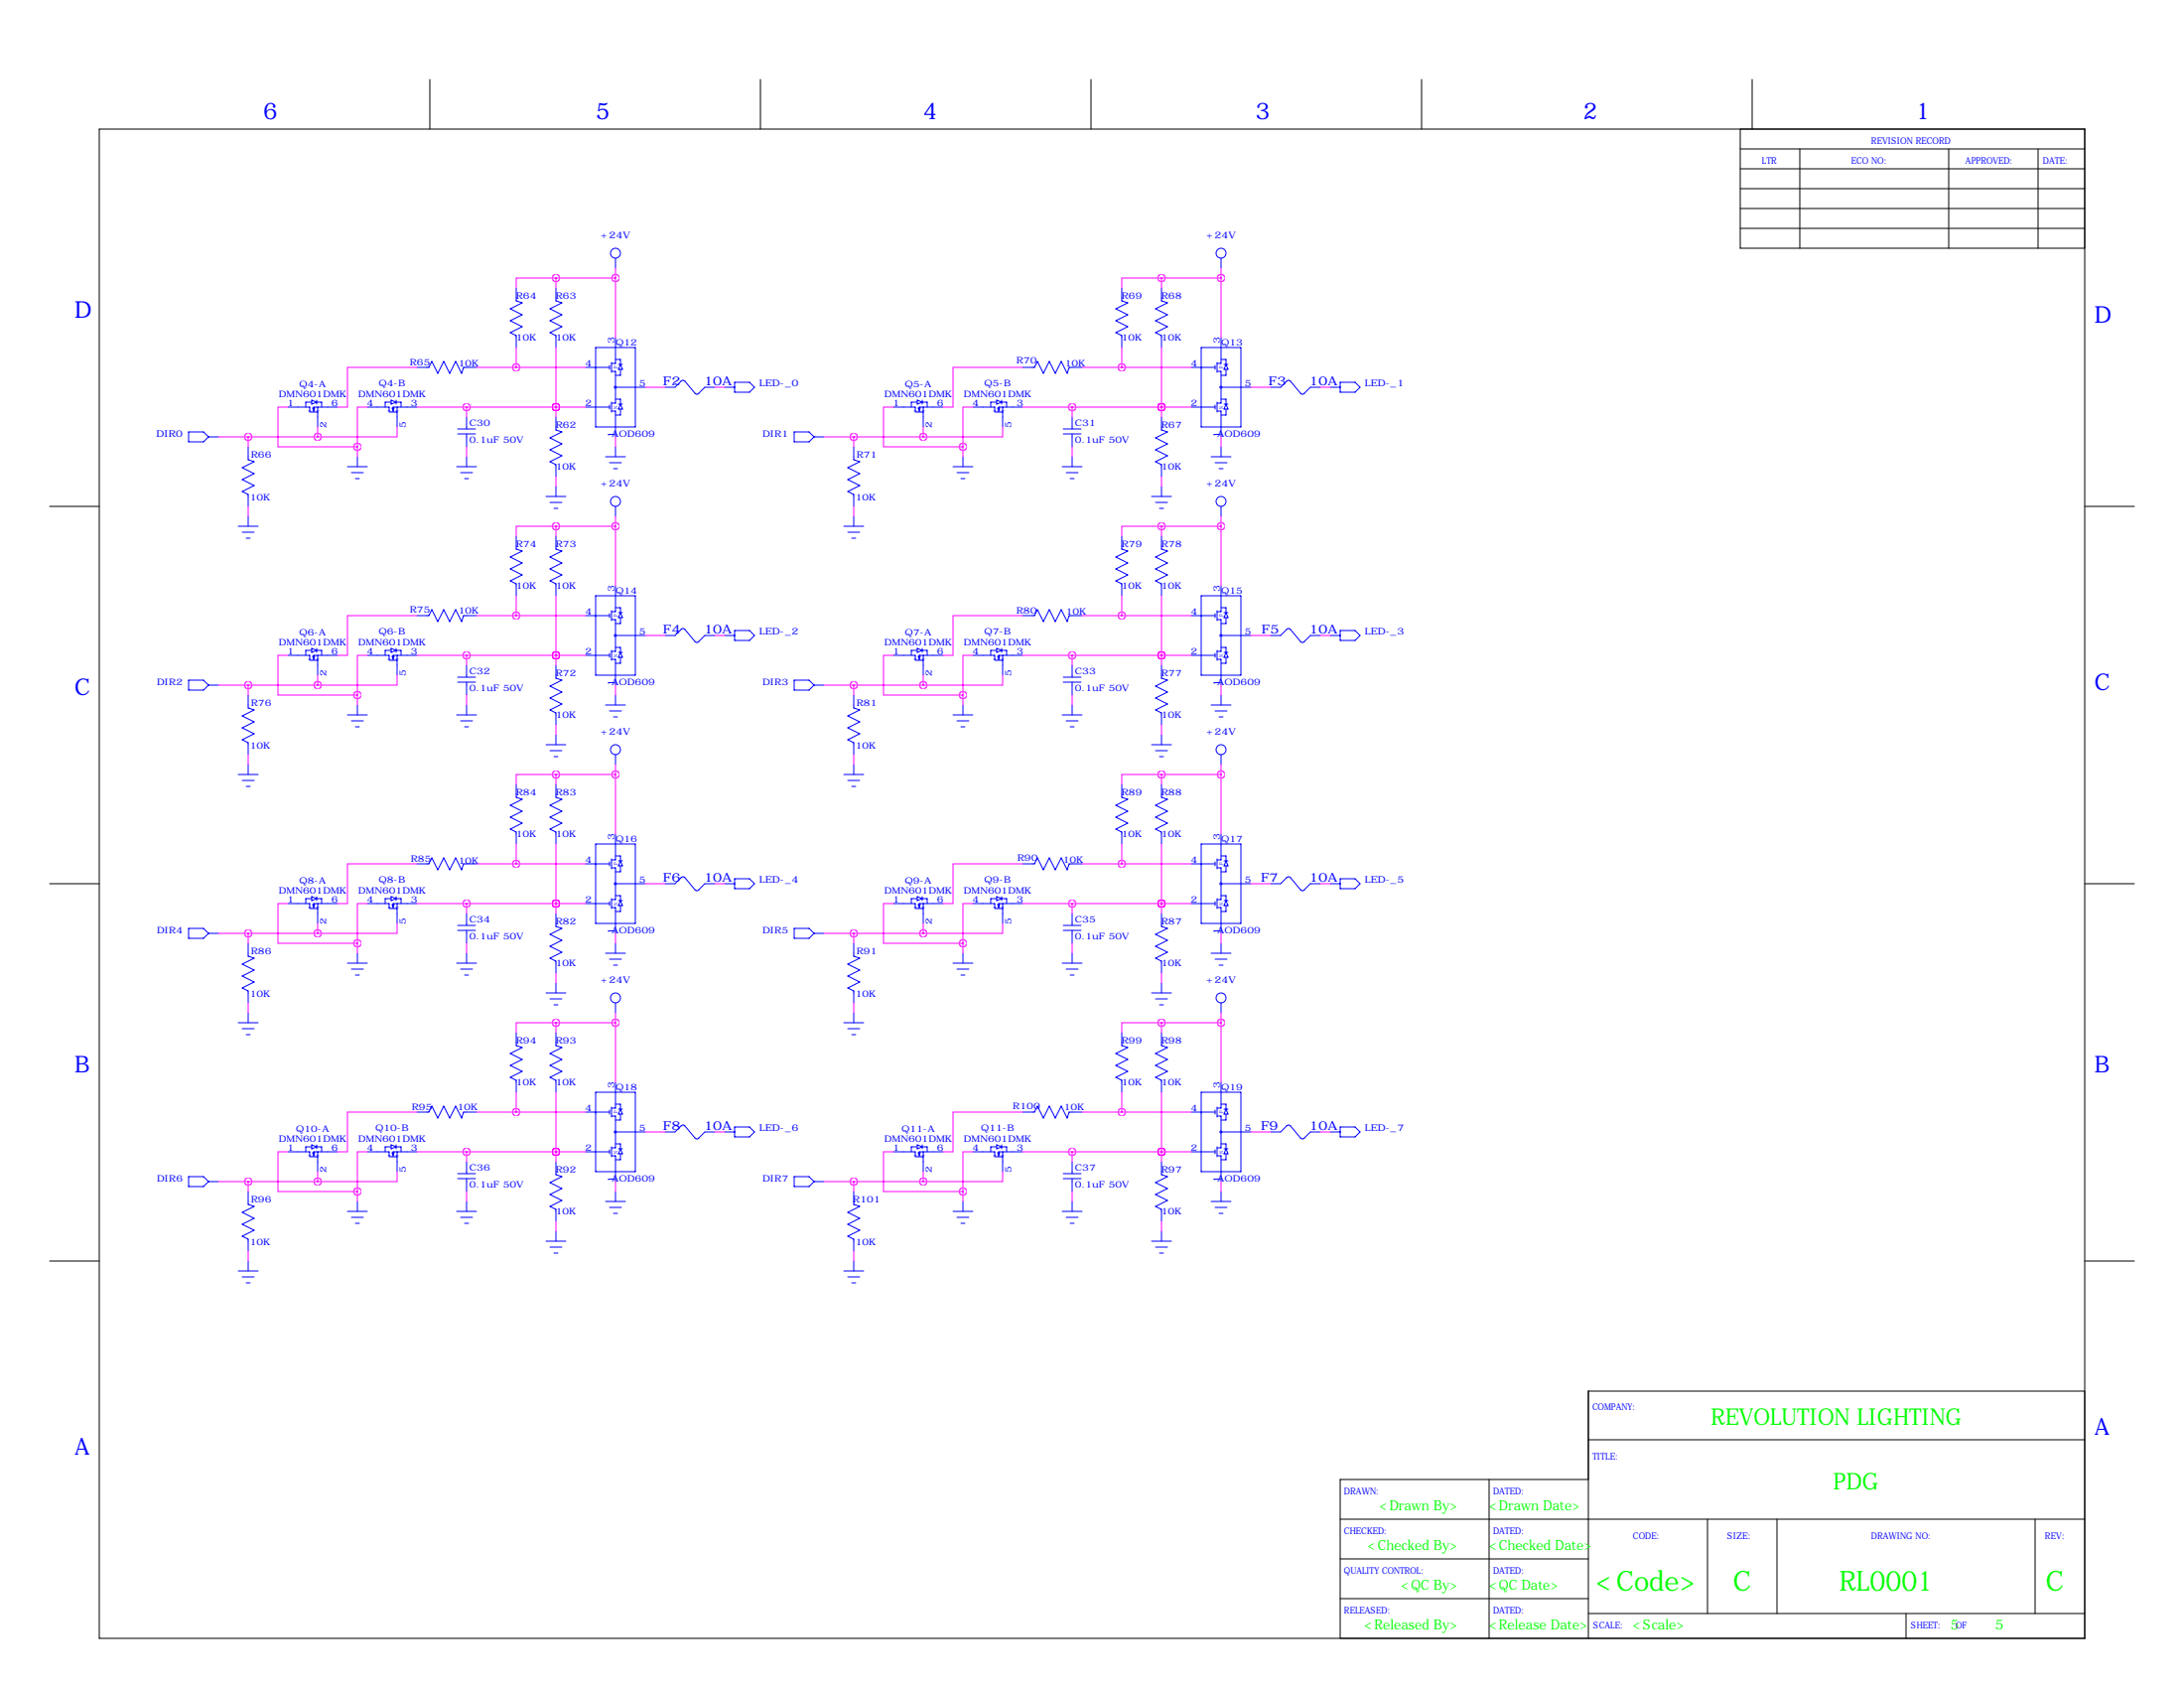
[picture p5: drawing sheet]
<svg xmlns="http://www.w3.org/2000/svg" width="559mm" height="432mm" viewBox="0 0 559 432" stroke-linecap="round" stroke-linejoin="round" font-family="sans-serif">
<g fill="none" stroke="#000" stroke-width=".25">
<path d="M25.4 33h508v386.1h-508zM110 20.3v12.7M194.6 20.3v12.7M279.1 20.3v12.7M363.7 20.3v12.7M445.3 38.1h88.1M445.3 33v30.5h88.1M448.3 20.3v12.7M460.5 38.1v25.4M498.6 38.1v25.4M521.5 38.1v25.4M445.3 48.3h88.1"/>
<path d="M445.3 43.2h88.1M445.3 53.3h88.1M445.3 58.4h88.1M12.7 129.5h12.7M533.4 129.5h12.7M12.7 226.1h12.7M533.4 226.1h12.7M12.7 322.6h12.7M533.4 322.6h12.7M533.4 355.9h-127v63.2M381 378.5v40.6M406.4 368.3h127"/>
<path d="M406.4 378.5h-63.5v40.6M342.9 388.6h190.5M342.9 398.8h63.5M436.9 388.6v24.1M454.7 388.6v24.1M520.7 388.6v24.1M342.9 408.9h63.5M406.4 412.7h127M487.7 412.7v6.4"/>
</g>
<g fill="none" stroke="#00f" stroke-width=".25">
<path d="M132.1 73.7v3.3l1.5 .5-3 1.5 3 1.5-3 1.5 3 1.6-3 1.5 1.5 .8v3M142.2 73.7v3.3l1.6 .5-3.1 1.5 3.1 1.5-3.1 1.5 3.1 1.6-3.1 1.5 1.5 .8v3M157.5 66v2.6M287 73.7v3.3l1.5 .5-3 1.5 3 1.5-3 1.5 3 1.6-3 1.5 1.5 .8v3M297.2 73.7v3.3l1.5 .5-3 1.5 3 1.5-3 1.5 3 1.6-3 1.5 1.5 .8v3M312.4 66v2.6M106.7 94h3l.8-1.5 1.5 3 1.5-3 1.6 3 1.5-3 1.5 3 .5-1.5h3.3M149.9 94h6.1M152.4 88.9h10.2v20.3h-10.2zM156 93.5v1M156.5 95h1v8.1h-1M156.5 92.7v2.5"/>
<path d="M157.5 86.4v6.6h-1M157.5 91.9h1.2v1.3M157.5 99.1h7.6M158.2 93.2h1.1M158.7 94.5v1.5h-1.2M158.7 93.2l.6 1.3h-1.1zM170.2 99.1h2.5l1.7-1.7 .3-.1 .6 .2 2.8 3.3 .6-.1 1.6-1.6h2.6M185.4 99.1h2.6M188 97.8h3.8l1.2 1.3-1.2 1.2h-3.8zM261.6 94h3.1l.7-1.5 1.6 3 1.5-3 1.5 3 1.5-3 1.5 3 .6-1.5h3.3M304.8 94h6.1M307.3 88.9h10.2v20.3h-10.2z"/>
<path d="M310.9 93.5v1M311.4 95h1v8.1h-1M311.4 92.7v2.5M312.4 86.4v6.6h-1M312.4 91.9h1.3v1.3M312.4 99.1h7.6M313.2 93.2h1M313.7 94.5v1.5h-1.3M313.7 93.2l.5 1.3h-1zM325.1 99.1h2.6l1.6-1.7 .4-.1 .5 .2 2.8 3.3 .6-.1 1.7-1.6h2.5M340.4 99.1h2.5M342.9 97.8h3.8l1.3 1.3-1.3 1.2h-3.8z"/>
<path d="M48.3 110.5h3.8l1.2 1.3-1.2 1.2h-3.8zM53.3 111.8h2.6M63.5 114.3v3.3l1.5 .5-3 1.5 3 1.6-3 1.5 3 1.5-3 1.5 1.5 .8v3M73.7 104.1h5.5v1.1M79 105.2h.5M79.2 105.4h2.1v3.8M79.8 102.4l1.2 .5-1.2 .5zM79.8 102.9h-1.6v1.2M80 105.2h.5M80.3 104.9v.3M81 105.2h.5M81 102.4v1"/>
<path d="M81 102.9h1.3v1.2M81.3 104.1v1.1M86.4 104.1h-6.1v.3M88.9 119.4h5.1M91.4 116.8v2.6M94 104.1h5.6v1.1M99.3 105.2h.5M99.6 105.4h2v3.8M100.1 102.9h-1.5v1.2M100.1 102.4l1.2 .5-1.2 .5zM100.3 105.2h.5M100.6 104.9v.3"/>
<path d="M101.3 105.2h.6M101.3 102.9h1.3v1.2M101.3 102.4v1M101.6 104.1v1.1M106.7 104.1h-6.1v.3M116.8 119.4h5.1M117.1 111h4.6M117.1 109.7h4.6M119.4 106.7v3M119.4 111v3.3M119.4 116.8v2.6M142.2 106.7v3.3l1.6 .5-3.1 1.5 3.1 1.5-3.1 1.6 3.1 1.5-3.1 1.5 1.5 .8v3"/>
<path d="M149.9 104.1h6.1M154.9 116.8h5.1M156 103.6v1M156 118.4h3M156.5 105.2h1v6.6M156.5 102.9v2.5M157 119.9h1M157.5 114.3v2.5M157.5 102.1h1.2v1.3M158.2 103.4h1.1M158.7 103.4l.6 1.2h-1.1zM158.7 104.6v1.6h-1.2"/>
<path d="M203.2 110.5h3.8l1.3 1.3-1.3 1.2h-3.8zM208.3 111.8h2.5M218.4 114.3v3.3l1.6 .5-3.1 1.5 3.1 1.6-3.1 1.5 3.1 1.5-3.1 1.5 1.5 .8v3M228.6 104.1h5.6v1.1M233.9 105.2h.5M234.2 105.4h2v3.8M234.7 102.9h-1.5v1.2M234.7 102.4l1.3 .5-1.3 .5zM234.9 105.2h.6M235.2 104.9v.3M236 105.2h.5M236 102.9h1.2v1.2"/>
<path d="M236 102.4v1M236.2 104.1v1.1M241.3 104.1h-6.1v.3M243.8 119.4h5.1M246.4 116.8v2.6M248.9 104.1h5.6v1.1M254.3 105.2h.5M254.5 105.4h2v3.8M255 102.9h-1.5v1.2M255 102.4l1.3 .5-1.3 .5zM255.3 105.2h.5M255.5 104.9v.3"/>
<path d="M256.3 105.2h.5M256.3 102.9h1.3v1.2M256.3 102.4v1M256.5 104.1v1.1M261.6 104.1h-6.1v.3M271.8 119.4h5.1M272 111h4.6M272 109.7h4.6M274.3 106.7v3M274.3 111v3.3M274.3 116.8v2.6M297.2 106.7v3.3l1.5 .5-3 1.5 3 1.5-3 1.6 3 1.5-3 1.5 1.5 .8v3"/>
<path d="M304.8 104.1h6.1M309.9 116.8h5.1M310.9 103.6v1M310.9 118.4h3M311.4 105.2h1v6.6M311.4 102.9v2.5M311.9 119.9h1M312.4 102.1h1.3v1.3M312.4 114.3v2.5M313.2 103.4h1M313.7 103.4l.5 1.2h-1zM313.7 104.6v1.6h-1.3"/>
<path d="M61 134.6h5M62 136.1h3M63 137.7h1M63.5 132.1v2.5M89.9 120.9h3.1M90.9 122.4h1M117.9 120.9h3M118.9 122.4h1M132.1 137.2v3.3l1.5 .5-3 1.5 3 1.5-3 1.5 3 1.6-3 1.5 1.5 .8v3M139.7 127h5.1M140.7 128.5h3.1M141.7 130h1"/>
<path d="M142.2 124.5v2.5M142.2 137.2v3.3l1.6 .5-3.1 1.5 3.1 1.5-3.1 1.5 3.1 1.6-3.1 1.5 1.5 .8v3M157.5 129.5v2.6M215.9 134.6h5.1M216.9 136.1h3.1M217.9 137.7h1M218.4 132.1v2.5M244.9 120.9h3M245.9 122.4h1M272.8 120.9h3M273.8 122.4h1M287 137.2v3.3l1.5 .5-3 1.5 3 1.5-3 1.5 3 1.6-3 1.5 1.5 .8v3"/>
<path d="M294.6 127h5.1M295.7 128.5h3M296.7 130h1M297.2 124.5v2.5M297.2 137.2v3.3l1.5 .5-3 1.5 3 1.5-3 1.5 3 1.6-3 1.5 1.5 .8v3M312.4 129.5v2.6M106.7 157.5h3l.8-1.5 1.5 3 1.5-3 1.6 3 1.5-3 1.5 3 .5-1.5h3.3M149.9 157.5h6.1M152.4 152.4h10.2v20.3h-10.2zM156 157v1M156.5 158.5h1v8.1h-1M156.5 156.2v2.6"/>
<path d="M157.5 149.9v6.6h-1M157.5 155.4h1.2v1.3M158.2 156.7h1.1M158.7 158v1.5h-1.2M158.7 156.7l.6 1.3h-1.1zM261.6 157.5h3.1l.7-1.5 1.6 3 1.5-3 1.5 3 1.5-3 1.5 3 .6-1.5h3.3M304.8 157.5h6.1M307.3 152.4h10.2v20.3h-10.2zM310.9 157v1M311.4 158.5h1v8.1h-1M311.4 156.2v2.6M312.4 149.9v6.6h-1"/>
<path d="M312.4 155.4h1.3v1.3M313.2 156.7h1M313.7 158v1.5h-1.3M313.7 156.7l.5 1.3h-1zM48.3 174h3.8l1.2 1.3-1.2 1.2h-3.8zM53.3 175.3h2.6M63.5 177.8v3.3l1.5 .5-3 1.5 3 1.6-3 1.5 3 1.5-3 1.5 1.5 .8v3M73.7 167.6h5.5v1.1M79 168.7h.5M79.2 168.9h2.1v3.8M79.8 165.9l1.2 .5-1.2 .5zM79.8 166.4h-1.6v1.2"/>
<path d="M80 168.7h.5M80.3 168.4v.3M81 168.7h.5M81 165.9v1M81 166.4h1.3v1.2M81.3 167.6v1.1M86.4 167.6h-6.1v.3M94 167.6h5.6v1.1M99.3 168.7h.5M99.6 168.9h2v3.8M100.1 165.9l1.2 .5-1.2 .5zM100.1 166.4h-1.5v1.2"/>
<path d="M100.3 168.7h.5M100.6 168.4v.3M101.3 168.7h.6M101.3 165.9v1M101.3 166.4h1.3v1.2M101.6 167.6v1.1M106.7 167.6h-6.1v.3M117.1 174.5h4.6M117.1 173.2h4.6M119.4 170.2v3M119.4 174.5v3.3M142.2 170.2v3.3l1.6 .5-3.1 1.5 3.1 1.5-3.1 1.6 3.1 1.5-3.1 1.5 1.5 .8v3"/>
<path d="M149.9 167.6h6.1M156 167.1v1M156.5 168.7h1v6.6M156.5 166.4v2.5M157.5 177.8v2.5M157.5 165.6h1.2v1.3M157.5 162.6h7.6M158.2 166.9h1.1M158.7 168.1v1.6h-1.2M158.7 166.9l.6 1.2h-1.1zM170.2 162.6h2.5l1.7-1.7 .3-.1 .6 .2 2.8 3.3 .6-.1 1.6-1.6h2.6M185.4 162.6h2.6"/>
<path d="M188 161.3h3.8l1.2 1.3-1.2 1.2h-3.8zM203.2 174h3.8l1.3 1.3-1.3 1.2h-3.8zM208.3 175.3h2.5M218.4 177.8v3.3l1.6 .5-3.1 1.5 3.1 1.6-3.1 1.5 3.1 1.5-3.1 1.5 1.5 .8v3M228.6 167.6h5.6v1.1M233.9 168.7h.5M234.2 168.9h2v3.8M234.7 166.4h-1.5v1.2M234.7 165.9l1.3 .5-1.3 .5zM234.9 168.7h.6M235.2 168.4v.3M236 168.7h.5"/>
<path d="M236 166.4h1.2v1.2M236 165.9v1M236.2 167.6v1.1M241.3 167.6h-6.1v.3M248.9 167.6h5.6v1.1M254.3 168.7h.5M254.5 168.9h2v3.8M255 166.4h-1.5v1.2M255 165.9l1.3 .5-1.3 .5zM255.3 168.7h.5M255.5 168.4v.3M256.3 168.7h.5"/>
<path d="M256.3 166.4h1.3v1.2M256.3 165.9v1M256.5 167.6v1.1M261.6 167.6h-6.1v.3M272 174.5h4.6M272 173.2h4.6M274.3 170.2v3M274.3 174.5v3.3M297.2 170.2v3.3l1.5 .5-3 1.5 3 1.5-3 1.6 3 1.5-3 1.5 1.5 .8v3M304.8 167.6h6.1M310.9 167.1v1M311.4 168.7h1v6.6"/>
<path d="M311.4 166.4v2.5M312.4 165.6h1.3v1.3M312.4 162.6h7.6M312.4 177.8v2.5M313.2 166.9h1M313.7 166.9l.5 1.2h-1zM313.7 168.1v1.6h-1.3M325.1 162.6h2.6l1.6-1.7 .4-.1 .5 .2 2.8 3.3 .6-.1 1.7-1.6h2.5M340.4 162.6h2.5M342.9 161.3h3.8l1.3 1.3-1.3 1.2h-3.8zM61 198.1h5M62 199.6h3"/>
<path d="M63.5 195.6v2.5M88.9 182.9h5.1M89.9 184.4h3.1M90.9 185.9h1M91.4 180.3v2.6M116.8 182.9h5.1M117.9 184.4h3M118.9 185.9h1M119.4 180.3v2.6M139.7 190.5h5.1M140.7 192h3.1M141.7 193.5h1"/>
<path d="M142.2 188v2.5M154.9 180.3h5.1M156 181.9h3M157 183.4h1M157.5 193v2.6M215.9 198.1h5.1M216.9 199.6h3.1M218.4 195.6v2.5M243.8 182.9h5.1M244.9 184.4h3M245.9 185.9h1M246.4 180.3v2.6"/>
<path d="M271.8 182.9h5.1M272.8 184.4h3M273.8 185.9h1M274.3 180.3v2.6M294.6 190.5h5.1M295.7 192h3M296.7 193.5h1M297.2 188v2.5M309.9 180.3h5.1M310.9 181.9h3M311.9 183.4h1M312.4 193v2.6"/>
<path d="M63 201.2h1M132.1 200.7v3.3l1.5 .5-3 1.5 3 1.5-3 1.5 3 1.6-3 1.5 1.5 .8v3M142.2 200.7v3.3l1.6 .5-3.1 1.5 3.1 1.5-3.1 1.5 3.1 1.6-3.1 1.5 1.5 .8v3M152.4 215.9h10.2v20.3h-10.2zM156.5 219.7v2.5M157.5 213.4v6.6h-1M157.5 218.9h1.2v1.3M217.9 201.2h1M287 200.7v3.3l1.5 .5-3 1.5 3 1.5-3 1.5 3 1.6-3 1.5 1.5 .8v3M297.2 200.7v3.3l1.5 .5-3 1.5 3 1.5-3 1.5 3 1.6-3 1.5 1.5 .8v3M307.3 215.9h10.2v20.3h-10.2zM311.4 219.7v2.5"/>
<path d="M312.4 213.4v6.6h-1M312.4 218.9h1.3v1.3M48.3 237.5h3.8l1.2 1.3-1.2 1.2h-3.8zM53.3 238.8h2.6M73.7 231.1h5.5v1.1M79 232.2h.5M79.2 232.4h2.1v3.8M79.8 229.4l1.2 .5-1.2 .5zM79.8 229.9h-1.6v1.2M80 232.2h.5M80.3 231.9v.3M81 232.2h.5"/>
<path d="M81 229.4v1M81 229.9h1.3v1.2M81.3 231.1v1.1M86.4 231.1h-6.1v.3M94 231.1h5.6v1.1M99.3 232.2h.5M99.6 232.4h2v3.8M100.1 229.4l1.2 .5-1.2 .5zM100.1 229.9h-1.5v1.2M100.3 232.2h.5M100.6 231.9v.3M101.3 232.2h.6"/>
<path d="M101.3 229.4v1M101.3 229.9h1.3v1.2M101.6 231.1v1.1M106.7 221h3l.8-1.5 1.5 3 1.5-3 1.6 3 1.5-3 1.5 3 .5-1.5h3.3M106.7 231.1h-6.1v.3M117.1 238h4.6M117.1 236.7h4.6M119.4 233.7v3M119.4 238v3.3M142.2 233.7v3.3l1.6 .5-3.1 1.5 3.1 1.5-3.1 1.6 3.1 1.5-3.1 1.5 1.5 .8v3M149.9 221h6.1M149.9 231.1h6.1"/>
<path d="M156 220.5v1M156 230.6v1M156.5 222h1v8.1h-1M156.5 232.2h1v6.6M156.5 229.9v2.5M157.5 229.1h1.2v1.3M157.5 226.1h7.6M158.2 230.4h1.1M158.2 220.2h1.1M158.7 221.5v1.5h-1.2M158.7 231.6v1.6h-1.2M158.7 230.4l.6 1.2h-1.1z"/>
<path d="M158.7 220.2l.6 1.3h-1.1zM170.2 226.1h2.5l1.7-1.7 .3-.1 .6 .2 2.8 3.3 .6-.1 1.6-1.6h2.6M185.4 226.1h2.6M188 224.8h3.8l1.2 1.3-1.2 1.2h-3.8zM203.2 237.5h3.8l1.3 1.3-1.3 1.2h-3.8zM208.3 238.8h2.5M228.6 231.1h5.6v1.1M233.9 232.2h.5M234.2 232.4h2v3.8M234.7 229.9h-1.5v1.2M234.7 229.4l1.3 .5-1.3 .5zM234.9 232.2h.6"/>
<path d="M235.2 231.9v.3M236 232.2h.5M236 229.9h1.2v1.2M236 229.4v1M236.2 231.1v1.1M241.3 231.1h-6.1v.3M248.9 231.1h5.6v1.1M254.3 232.2h.5M254.5 232.4h2v3.8M255 229.9h-1.5v1.2M255 229.4l1.3 .5-1.3 .5zM255.3 232.2h.5"/>
<path d="M255.5 231.9v.3M256.3 232.2h.5M256.3 229.9h1.3v1.2M256.3 229.4v1M256.5 231.1v1.1M261.6 221h3.1l.7-1.5 1.6 3 1.5-3 1.5 3 1.5-3 1.5 3 .6-1.5h3.3M261.6 231.1h-6.1v.3M272 238h4.6M272 236.7h4.6M274.3 233.7v3M274.3 238v3.3M297.2 233.7v3.3l1.5 .5-3 1.5 3 1.5-3 1.6 3 1.5-3 1.5 1.5 .8v3"/>
<path d="M304.8 221h6.1M304.8 231.1h6.1M310.9 220.5v1M310.9 230.6v1M311.4 232.2h1v6.6M311.4 222h1v8.1h-1M311.4 229.9v2.5M312.4 229.1h1.3v1.3M312.4 226.1h7.6M313.2 230.4h1M313.2 220.2h1M313.7 230.4l.5 1.2h-1z"/>
<path d="M313.7 231.6v1.6h-1.3M313.7 221.5v1.5h-1.3M313.7 220.2l.5 1.3h-1zM325.1 226.1h2.6l1.6-1.7 .4-.1 .5 .2 2.8 3.3 .6-.1 1.7-1.6h2.5M340.4 226.1h2.5M342.9 224.8h3.8l1.3 1.3-1.3 1.2h-3.8zM63.5 241.3v3.3l1.5 .5-3 1.5 3 1.6-3 1.5 3 1.5-3 1.5 1.5 .8v3M63.5 259.1v2.5M88.9 246.4h5.1M89.9 247.9h3.1M90.9 249.4h1M91.4 243.8v2.6"/>
<path d="M116.8 246.4h5.1M117.9 247.9h3M118.9 249.4h1M119.4 243.8v2.6M139.7 254h5.1M140.7 255.5h3.1M141.7 257h1M142.2 251.5v2.5M154.9 243.8h5.1M156 245.4h3M157 246.9h1M157.5 241.3v2.5"/>
<path d="M157.5 256.5v2.6M218.4 241.3v3.3l1.6 .5-3.1 1.5 3.1 1.6-3.1 1.5 3.1 1.5-3.1 1.5 1.5 .8v3M218.4 259.1v2.5M243.8 246.4h5.1M244.9 247.9h3M245.9 249.4h1M246.4 243.8v2.6M271.8 246.4h5.1M272.8 247.9h3M273.8 249.4h1M274.3 243.8v2.6M294.6 254h5.1"/>
<path d="M295.7 255.5h3M296.7 257h1M297.2 251.5v2.5M309.9 243.8h5.1M310.9 245.4h3M311.9 246.9h1M312.4 241.3v2.5M312.4 256.5v2.6M61 261.6h5M62 263.1h3M63 264.7h1M132.1 264.2v3.3l1.5 .5-3 1.5 3 1.5-3 1.5 3 1.6-3 1.5 1.5 .8v3"/>
<path d="M142.2 264.2v3.3l1.6 .5-3.1 1.5 3.1 1.5-3.1 1.5 3.1 1.6-3.1 1.5 1.5 .8v3M152.4 279.4h10.2v20.3h-10.2zM157.5 276.9v6.6h-1M215.9 261.6h5.1M216.9 263.1h3.1M217.9 264.7h1M287 264.2v3.3l1.5 .5-3 1.5 3 1.5-3 1.5 3 1.6-3 1.5 1.5 .8v3M297.2 264.2v3.3l1.5 .5-3 1.5 3 1.5-3 1.5 3 1.6-3 1.5 1.5 .8v3M307.3 279.4h10.2v20.3h-10.2zM312.4 276.9v6.6h-1M73.7 294.6h5.5v1.1M79 295.7h.5"/>
<path d="M79.2 295.9h2.1v3.8M79.8 292.9l1.2 .5-1.2 .5zM79.8 293.4h-1.6v1.2M80 295.7h.5M80.3 295.4v.3M81 295.7h.5M81 292.9v1M81 293.4h1.3v1.2M81.3 294.6v1.1M86.4 294.6h-6.1v.3M94 294.6h5.6v1.1M99.3 295.7h.5"/>
<path d="M99.6 295.9h2v3.8M100.1 292.9l1.2 .5-1.2 .5zM100.1 293.4h-1.5v1.2M100.3 295.7h.5M100.6 295.4v.3M101.3 295.7h.6M101.3 292.9v1M101.3 293.4h1.3v1.2M101.6 294.6v1.1M106.7 284.5h3l.8-1.5 1.5 3 1.5-3 1.6 3 1.5-3 1.5 3 .5-1.5h3.3M106.7 294.6h-6.1v.3M119.4 297.2v3"/>
<path d="M142.2 297.2v3.3l1.6 .5-3.1 1.5 3.1 1.5-3.1 1.6 3.1 1.5-3.1 1.5 1.5 .8v3M149.9 284.5h6.1M149.9 294.6h6.1M156 284v1M156 294.1v1M156.5 285.5h1v8.1h-1M156.5 295.7h1v6.6M156.5 283.2v2.6M156.5 293.4v2.5M157.5 282.4h1.2v1.3M157.5 292.6h1.2v1.3M157.5 289.6h7.6"/>
<path d="M158.2 293.9h1.1M158.2 283.7h1.1M158.7 285v1.5h-1.2M158.7 295.1v1.6h-1.2M158.7 293.9l.6 1.2h-1.1zM158.7 283.7l.6 1.3h-1.1zM170.2 289.6h2.5l1.7-1.7 .6-.1 2.9 3.4 .4 .1 .4-.1 1.6-1.6h2.6M185.4 289.6h2.6M188 288.3h3.8l1.2 1.3-1.2 1.2h-3.8zM228.6 294.6h5.6v1.1M233.9 295.7h.5M234.2 295.9h2v3.8"/>
<path d="M234.7 293.4h-1.5v1.2M234.7 292.9l1.3 .5-1.3 .5zM234.9 295.7h.6M235.2 295.4v.3M236 295.7h.5M236 293.4h1.2v1.2M236 292.9v1M236.2 294.6v1.1M241.3 294.6h-6.1v.3M248.9 294.6h5.6v1.1M254.3 295.7h.5M254.5 295.9h2v3.8"/>
<path d="M255 293.4h-1.5v1.2M255 292.9l1.3 .5-1.3 .5zM255.3 295.7h.5M255.5 295.4v.3M256.3 295.7h.5M256.3 293.4h1.3v1.2M256.3 292.9v1M256.5 294.6v1.1M261.6 284.5h3.1l.7-1.5 1.6 3 1.5-3 1.5 3 1.5-3 1.5 3 .6-1.5h3.3M261.6 294.6h-6.1v.3M274.3 297.2v3M297.2 297.2v3.3l1.5 .5-3 1.5 3 1.5-3 1.6 3 1.5-3 1.5 1.5 .8v3"/>
<path d="M304.8 284.5h6.1M304.8 294.6h6.1M310.9 284v1M310.9 294.1v1M311.4 295.7h1v6.6M311.4 285.5h1v8.1h-1M311.4 283.2v2.6M311.4 293.4v2.5M312.4 292.6h1.3v1.3M312.4 282.4h1.3v1.3M312.4 289.6h7.6M313.2 293.9h1"/>
<path d="M313.2 283.7h1M313.7 293.9l.5 1.2h-1zM313.7 295.1v1.6h-1.3M313.7 285v1.5h-1.3M313.7 283.7l.5 1.3h-1zM325.1 289.6h2.6l1.6-1.7 .6-.1 3 3.4 .3 .1 .4-.1 1.7-1.6h2.5M340.4 289.6h2.5M342.9 288.3h3.8l1.3 1.3-1.3 1.2h-3.8zM48.3 301h3.8l1.2 1.3-1.2 1.2h-3.8zM53.3 302.3h2.6M63.5 304.8v3.3l1.5 .5-3 1.5 3 1.6-3 1.5 3 1.5-3 1.5 1.5 .8v3M88.9 309.9h5.1"/>
<path d="M89.9 311.4h3.1M90.9 312.9h1M91.4 307.3v2.6M116.8 309.9h5.1M117.1 301.5h4.6M117.1 300.2h4.6M117.9 311.4h3M118.9 312.9h1M119.4 301.5v3.3M119.4 307.3v2.6M139.7 317.5h5.1M140.7 319h3.1"/>
<path d="M142.2 315v2.5M154.9 307.3h5.1M156 308.9h3M157 310.4h1M157.5 304.8v2.5M203.2 301h3.8l1.3 1.3-1.3 1.2h-3.8zM208.3 302.3h2.5M218.4 304.8v3.3l1.6 .5-3.1 1.5 3.1 1.6-3.1 1.5 3.1 1.5-3.1 1.5 1.5 .8v3M243.8 309.9h5.1M244.9 311.4h3M245.9 312.9h1M246.4 307.3v2.6"/>
<path d="M271.8 309.9h5.1M272 301.5h4.6M272 300.2h4.6M272.8 311.4h3M273.8 312.9h1M274.3 301.5v3.3M274.3 307.3v2.6M294.6 317.5h5.1M295.7 319h3M297.2 315v2.5M309.9 307.3h5.1M310.9 308.9h3"/>
<path d="M311.9 310.4h1M312.4 304.8v2.5M61 325.1h5M62 326.6h3M63 328.2h1M63.5 322.6v2.5M141.7 320.5h1M215.9 325.1h5.1M216.9 326.6h3.1M217.9 328.2h1M218.4 322.6v2.5M296.7 320.5h1"/>
<circle cx="157.5" cy="64.8" r="1.27"/>
<circle cx="312.4" cy="64.8" r="1.27"/>
<circle cx="157.4" cy="99.1" r=".25"/>
<circle cx="312.4" cy="99.1" r=".25"/>
<circle cx="157.5" cy="128.3" r="1.27"/>
<circle cx="312.4" cy="128.3" r="1.27"/>
<circle cx="157.4" cy="162.6" r=".25"/>
<circle cx="312.4" cy="162.6" r=".25"/>
<circle cx="157.5" cy="191.8" r="1.27"/>
<circle cx="312.4" cy="191.8" r="1.27"/>
<circle cx="157.4" cy="226.1" r=".25"/>
<circle cx="312.4" cy="226.1" r=".25"/>
<circle cx="157.5" cy="255.3" r="1.27"/>
<circle cx="312.4" cy="255.3" r="1.27"/>
<circle cx="157.4" cy="289.6" r=".25"/>
<circle cx="312.4" cy="289.6" r=".25"/>
</g>
<g fill="#00f" stroke="#00f" stroke-width=".25">
<path d="M80 104.4h.5l-.2 .5z"/>
<path d="M100.3 104.4h.5l-.2 .5z"/>
<path d="M80 167.9h.5l-.2 .5z"/>
<path d="M100.3 167.9h.5l-.2 .5z"/>
<path d="M80 231.4h.5l-.2 .5z"/>
<path d="M100.3 231.4h.5l-.2 .5z"/>
<path d="M80 294.9h.5l-.2 .5z"/>
<path d="M100.3 294.9h.5l-.2 .5z"/>
<path d="M234.9 104.4h.6l-.3 .5z"/>
<path d="M255.3 104.4h.5l-.3 .5z"/>
<path d="M234.9 167.9h.6l-.3 .5z"/>
<path d="M255.3 167.9h.5l-.3 .5z"/>
<path d="M234.9 231.4h.6l-.3 .5z"/>
<path d="M255.3 231.4h.5l-.3 .5z"/>
<path d="M234.9 294.9h.6l-.3 .5z"/>
<path d="M255.3 294.9h.5l-.3 .5z"/>
</g>
<g fill="none" stroke="#f0f" stroke-width=".25">
<path d="M142.2 71.1h-10.1v2.6M142.2 71.1v2.6M142.2 71.1h15.3M157.5 68.6v17.8M297.2 71.1h-10.2v2.6M297.2 71.1h15.2M297.2 71.1v2.6M312.4 68.6v17.8M106.7 94h-17.8v10.1h-2.5M121.9 94h28M132.1 88.9v5.1M142.2 88.9v17.8"/>
<path d="M165.1 99.1h5.1M182.9 99.1h2.5M261.6 94h-17.8v10.1h-2.5M276.9 94h27.9M287 88.9v5.1M297.2 88.9v17.8M320 99.1h5.1M337.8 99.1h2.6M55.9 111.8h25.4M63.5 111.8v2.5M73.7 104.1h-2.6v10.2h20.3M81.3 109.2v2.6"/>
<path d="M91.4 114.3v2.5M94 104.1h-2.6v10.2M101.6 109.2v2.6h-20.3M106.7 104.1h43.2M119.4 104.1v2.6M119.4 114.3v2.5M142.2 104.1h.1M157.5 111.8v2.5M210.8 111.8h25.4M218.4 111.8v2.5M228.6 104.1h-2.5v10.2h20.3M236.2 109.2v2.6"/>
<path d="M246.4 114.3v2.5M248.9 104.1h-2.5v10.2M256.5 109.2v2.6h-20.3M261.6 104.1h43.2M274.3 104.1v2.6M274.3 114.3v2.5M297.2 104.1h.1M312.4 111.8v2.5M63.5 129.5v2.6M142.2 134.6h-10.1v2.6M142.2 121.9v2.6M142.2 134.6v2.6"/>
<path d="M142.2 134.6h15.3M157.5 132.1v17.8M218.4 129.5v2.6M297.2 134.6h-10.2v2.6M297.2 134.6h15.2M297.2 121.9v2.6M297.2 134.6v2.6M312.4 132.1v17.8M106.7 157.5h-17.8v10.1h-2.5M121.9 157.5h28M132.1 152.4v5.1M142.2 152.4v17.8"/>
<path d="M261.6 157.5h-17.8v10.1h-2.5M276.9 157.5h27.9M287 152.4v5.1M297.2 152.4v17.8M55.9 175.3h25.4M63.5 175.3v2.5M73.7 167.6h-2.6v10.2h20.3M81.3 172.7v2.6M91.4 177.8v2.5M94 167.6h-2.6v10.2M101.6 172.7v2.6h-20.3M106.7 167.6h12.7"/>
<path d="M119.4 167.6h22.8M119.4 167.6v2.6M119.4 177.8v2.5M142.2 167.6h.1M142.2 167.6h7.7M157.5 175.3v2.5M165.1 162.6h5.1M182.9 162.6h2.5M210.8 175.3h25.4M218.4 175.3v2.5M228.6 167.6h-2.5v10.2h20.3M236.2 172.7v2.6"/>
<path d="M246.4 177.8v2.5M248.9 167.6h-2.5v10.2M256.5 172.7v2.6h-20.3M261.6 167.6h43.2M274.3 167.6v2.6M274.3 177.8v2.5M297.2 167.6h.1M312.4 175.3v2.5M320 162.6h5.1M337.8 162.6h2.6M63.5 193v2.6M142.2 198.1h-10.1v2.6"/>
<path d="M142.2 185.4v2.6M142.2 198.1v2.6M142.2 198.1h15.3M157.5 195.6v17.8M218.4 193v2.6M297.2 198.1h-10.2v2.6M297.2 198.1h15.2M297.2 185.4v2.6M297.2 198.1v2.6M312.4 195.6v17.8M132.1 215.9v5.1M142.2 215.9v17.8"/>
<path d="M287 215.9v5.1M297.2 215.9v17.8M55.9 238.8h25.4M63.5 238.8v2.5M73.7 231.1h-2.6v10.2h20.3M81.3 236.2v2.6M94 231.1h-2.6v10.2M101.6 236.2v2.6h-20.3M106.7 221h-17.8v10.1h-2.5M106.7 231.1h43.2M119.4 231.1v2.6M121.9 221h28"/>
<path d="M142.2 231.1h.1M157.5 238.8v2.5M165.1 226.1h5.1M182.9 226.1h2.5M210.8 238.8h25.4M218.4 238.8v2.5M228.6 231.1h-2.5v10.2h20.3M236.2 236.2v2.6M248.9 231.1h-2.5v10.2M256.5 236.2v2.6h-20.3M261.6 221h-17.8v10.1h-2.5M261.6 231.1h43.2"/>
<path d="M274.3 231.1v2.6M276.9 221h27.9M297.2 231.1h.1M312.4 238.8v2.5M320 226.1h5.1M337.8 226.1h2.6M63.5 256.5v2.6M91.4 241.3v2.5M119.4 241.3v2.5M142.2 248.9v2.6M157.5 259.1v17.8M218.4 256.5v2.6"/>
<path d="M246.4 241.3v2.5M274.3 241.3v2.5M297.2 248.9v2.6M312.4 259.1v17.8M132.1 279.4v5.1M142.2 261.6h-10.1v2.6M142.2 261.6v2.6M142.2 279.4v17.8M142.2 261.6h15.3M287 279.4v5.1M297.2 261.6h-10.2v2.6M297.2 261.6h15.2"/>
<path d="M297.2 261.6v2.6M297.2 279.4v17.8M73.7 294.6h-2.6v10.2h20.3M81.3 299.7v2.6M94 294.6h-2.6v10.2M101.6 299.7v2.6h-20.3M106.7 284.5h-17.8v10.1h-2.5M106.7 294.6h43.2M119.4 294.6v2.6M121.9 284.5h28M142.2 294.6h.1M165.1 289.6h5.1"/>
<path d="M182.9 289.6h2.5M228.6 294.6h-2.5v10.2h20.3M236.2 299.7v2.6M248.9 294.6h-2.5v10.2M256.5 299.7v2.6h-20.3M261.6 284.5h-17.8v10.1h-2.5M261.6 294.6h43.2M274.3 294.6v2.6M276.9 284.5h27.9M297.2 294.6h.1M320 289.6h5.1M337.8 289.6h2.6"/>
<path d="M55.9 302.3h25.4M63.5 302.3v2.5M91.4 304.8v2.5M119.4 304.8v2.5M142.2 312.4v2.6M157.5 302.3v2.5M210.8 302.3h25.4M218.4 302.3v2.5M246.4 304.8v2.5M274.3 304.8v2.5M297.2 312.4v2.6M312.4 302.3v2.5"/>
<path d="M63.5 320v2.6M218.4 320v2.6"/>
</g>
<path d="M142.2 104.1a.07 .07 0 0 0 .1 0 .07 .07 0 0 0-.1 0zM157.4 71.1a.07 .07 0 0 0 .1 0 .07 .07 0 0 0-.1 0zM142.2 71.1a.07 .07 0 0 0 .1 0 .07 .07 0 0 0-.1 0zM142.2 104.1a.07 .07 0 0 0 .1 0 .07 .07 0 0 0-.1 0zM142.2 167.6a.07 .07 0 0 0 .1 0 .07 .07 0 0 0-.1 0zM132 157.5a.07 .07 0 0 0 .1 0 .07 .07 0 0 0-.1 0zM157.4 134.6a.07 .07 0 0 0 .1 0 .07 .07 0 0 0-.1 0zM142.2 134.6a.07 .07 0 0 0 .1 0 .07 .07 0 0 0-.1 0zM142.2 167.6a.07 .07 0 0 0 .1 0 .07 .07 0 0 0-.1 0zM142.2 231.1a.07 .07 0 0 0 .1 0 .07 .07 0 0 0-.1 0zM132 221a.07 .07 0 0 0 .1 0 .07 .07 0 0 0-.1 0zM157.4 198.1a.07 .07 0 0 0 .1 0 .07 .07 0 0 0-.1 0zM142.2 198.1a.07 .07 0 0 0 .1 0 .07 .07 0 0 0-.1 0zM142.2 231.1a.07 .07 0 0 0 .1 0 .07 .07 0 0 0-.1 0zM142.2 294.6a.07 .07 0 0 0 .1 0 .07 .07 0 0 0-.1 0zM132 284.5a.07 .07 0 0 0 .1 0 .07 .07 0 0 0-.1 0zM157.4 261.6a.07 .07 0 0 0 .1 0 .07 .07 0 0 0-.1 0zM142.2 261.6a.07 .07 0 0 0 .1 0 .07 .07 0 0 0-.1 0zM142.2 294.6a.07 .07 0 0 0 .1 0 .07 .07 0 0 0-.1 0zM297.1 104.1a.07 .07 0 0 0 .1 0 .07 .07 0 0 0-.1 0zM287 94a.07 .07 0 0 0 .1 0 .07 .07 0 0 0-.1 0zM312.4 71.1a.07 .07 0 0 0 .1 0 .07 .07 0 0 0-.1 0zM297.1 71.1a.07 .07 0 0 0 .1 0 .07 .07 0 0 0-.1 0zM297.1 104.1a.07 .07 0 0 0 .1 0 .07 .07 0 0 0-.1 0zM297.1 167.6a.07 .07 0 0 0 .1 0 .07 .07 0 0 0-.1 0zM287 157.5a.07 .07 0 0 0 .1 0 .07 .07 0 0 0-.1 0zM312.4 134.6a.07 .07 0 0 0 .1 0 .07 .07 0 0 0-.1 0zM297.1 134.6a.07 .07 0 0 0 .1 0 .07 .07 0 0 0-.1 0zM297.1 167.6a.07 .07 0 0 0 .1 0 .07 .07 0 0 0-.1 0zM297.1 231.1a.07 .07 0 0 0 .1 0 .07 .07 0 0 0-.1 0zM287 221a.07 .07 0 0 0 .1 0 .07 .07 0 0 0-.1 0zM312.4 198.1a.07 .07 0 0 0 .1 0 .07 .07 0 0 0-.1 0zM297.1 198.1a.07 .07 0 0 0 .1 0 .07 .07 0 0 0-.1 0zM297.1 231.1a.07 .07 0 0 0 .1 0 .07 .07 0 0 0-.1 0zM297.1 294.6a.07 .07 0 0 0 .1 0 .07 .07 0 0 0-.1 0zM287 284.5a.07 .07 0 0 0 .1 0 .07 .07 0 0 0-.1 0zM312.4 261.6a.07 .07 0 0 0 .1 0 .07 .07 0 0 0-.1 0zM297.1 261.6a.07 .07 0 0 0 .1 0 .07 .07 0 0 0-.1 0zM297.1 294.6a.07 .07 0 0 0 .1 0 .07 .07 0 0 0-.1 0zM91.4 114.3a.07 .07 0 0 0 .1 0 .07 .07 0 0 0-.1 0zM81.2 111.8a.07 .07 0 0 0 .1 0 .07 .07 0 0 0-.1 0zM63.4 111.8a.1 .1 0 0 0 .2 0 .1 .1 0 0 0-.2 0zM119.3 104.1a.07 .07 0 0 0 .1 0 .07 .07 0 0 0-.1 0zM132 94a.07 .07 0 0 0 .1 0 .07 .07 0 0 0-.1 0zM91.4 177.8a.07 .07 0 0 0 .1 0 .07 .07 0 0 0-.1 0zM81.2 175.3a.07 .07 0 0 0 .1 0 .07 .07 0 0 0-.1 0zM63.4 175.3a.1 .1 0 0 0 .2 0 .1 .1 0 0 0-.2 0zM119.3 167.6a.07 .07 0 0 0 .1 0 .07 .07 0 0 0-.1 0zM91.4 241.3a.07 .07 0 0 0 .1 0 .07 .07 0 0 0-.1 0zM81.2 238.8a.07 .07 0 0 0 .1 0 .07 .07 0 0 0-.1 0zM63.4 238.8a.1 .1 0 0 0 .2 0 .1 .1 0 0 0-.2 0zM119.3 231.1a.07 .07 0 0 0 .1 0 .07 .07 0 0 0-.1 0zM91.4 304.8a.07 .07 0 0 0 .1 0 .07 .07 0 0 0-.1 0zM81.2 302.3a.07 .07 0 0 0 .1 0 .07 .07 0 0 0-.1 0zM63.4 302.3a.1 .1 0 0 0 .2 0 .1 .1 0 0 0-.2 0zM119.3 294.6a.07 .07 0 0 0 .1 0 .07 .07 0 0 0-.1 0zM246.3 114.3a.07 .07 0 0 0 .1 0 .07 .07 0 0 0-.1 0zM236.2 111.8a.07 .07 0 0 0 .1 0 .07 .07 0 0 0-.1 0zM218.4 111.8a.07 .07 0 0 0 .1 0 .07 .07 0 0 0-.1 0zM274.3 104.1a.07 .07 0 0 0 .1 0 .07 .07 0 0 0-.1 0zM246.3 177.8a.07 .07 0 0 0 .1 0 .07 .07 0 0 0-.1 0zM236.2 175.3a.07 .07 0 0 0 .1 0 .07 .07 0 0 0-.1 0zM218.4 175.3a.07 .07 0 0 0 .1 0 .07 .07 0 0 0-.1 0zM274.3 167.6a.07 .07 0 0 0 .1 0 .07 .07 0 0 0-.1 0zM246.3 241.3a.07 .07 0 0 0 .1 0 .07 .07 0 0 0-.1 0zM236.2 238.8a.07 .07 0 0 0 .1 0 .07 .07 0 0 0-.1 0zM218.4 238.8a.07 .07 0 0 0 .1 0 .07 .07 0 0 0-.1 0zM274.3 231.1a.07 .07 0 0 0 .1 0 .07 .07 0 0 0-.1 0zM246.3 304.8a.07 .07 0 0 0 .1 0 .07 .07 0 0 0-.1 0zM236.2 302.3a.07 .07 0 0 0 .1 0 .07 .07 0 0 0-.1 0zM218.4 302.3a.07 .07 0 0 0 .1 0 .07 .07 0 0 0-.1 0zM274.3 294.6a.07 .07 0 0 0 .1 0 .07 .07 0 0 0-.1 0z" fill="#f0f" stroke="#f0f" stroke-width="1.9"/>
<g font-size="7.1" fill="#0f0">
<text x="408.4" y="407">&lt;Code&gt;</text>
<text x="443.5" y="407">C</text>
<text x="470.6" y="407">RL0001</text>
<text x="523.5" y="407">C</text>
</g>
<g font-size="5.9" fill="#00f">
<text x="67.3" y="30.5">6</text>
<text x="152.4" y="30.5">5</text>
<text x="236.2" y="30.5">4</text>
<text x="321.3" y="30.5">3</text>
<text x="405.1" y="30.5">2</text>
<text x="490.2" y="30.5">1</text>
<text x="19" y="81.3">D</text>
<text x="535.9" y="82.6">D</text>
<text x="19" y="177.8">C</text>
<text x="535.9" y="176.5">C</text>
<text x="19" y="274.3">B</text>
<text x="535.9" y="274.3">B</text>
<text x="535.9" y="367">A</text>
<text x="19" y="372.1">A</text>
</g>
<g font-size="5.9" fill="#0f0">
<text x="437.8" y="364.5">REVOLUTION LIGHTING</text>
<text x="469.1" y="381.1">PDG</text>
</g>
<g font-size="3.6" fill="#0f0">
<text x="353" y="386.4">&lt;Drawn By&gt;</text>
<text x="381" y="386.4">&lt;Drawn Date&gt;</text>
<text x="350" y="396.5">&lt;Checked By&gt;</text>
<text x="381" y="396.5">&lt;Checked Date&gt;</text>
<text x="358.5" y="406.7">&lt;QC By&gt;</text>
<text x="381" y="406.7">&lt;QC Date&gt;</text>
<text x="349.1" y="416.8">&lt;Released By&gt;</text>
<text x="381" y="416.8">&lt;Release Date&gt;</text>
<text x="417.8" y="416.8">&lt;Scale&gt;</text>
<text x="499.1" y="416.8">5</text>
<text x="510.5" y="416.8">5</text>
</g>
<g font-size="3.2" fill="#00f">
<text x="180.1" y="98.6">10A</text>
<text x="335" y="98.6">10A</text>
<text x="180.1" y="162.1">10A</text>
<text x="335" y="162.1">10A</text>
<text x="180.1" y="225.6">10A</text>
<text x="335" y="225.6">10A</text>
<text x="180.1" y="289.1">10A</text>
<text x="335" y="289.1">10A</text>
</g>
<g font-size="3.1" fill="#00f">
<text x="169.7" y="98.6">F2</text>
<text x="324.6" y="98.6">F3</text>
<text x="169.7" y="162.1">F4</text>
<text x="322.8" y="162.1">F5</text>
<text x="169.7" y="225.6">F6</text>
<text x="322.6" y="225.6">F7</text>
<text x="169.7" y="289.1">F8</text>
<text x="322.6" y="289.1">F9</text>
</g>
<g font-size="2.4" fill="#00f">
<text x="450.8" y="41.9">LTR</text>
<text x="473.7" y="41.9">ECO NO:</text>
<text x="478.8" y="36.8">REVISION RECORD</text>
<text x="502.9" y="41.9">APPROVED:</text>
<text x="522.7" y="41.9">DATE:</text>
<text x="153.7" y="61">+24V</text>
<text x="308.6" y="61">+24V</text>
<text x="194.3" y="98.8">LED-_0</text>
<text x="349.2" y="98.8">LED-_1</text>
<text x="40" y="111.8">DIR0</text>
<text x="153.7" y="124.5">+24V</text>
<text x="308.6" y="124.5">+24V</text>
<text x="194.3" y="162.3">LED-_2</text>
<text x="349.2" y="162.3">LED-_3</text>
<text x="153.7" y="188">+24V</text>
<text x="308.6" y="188">+24V</text>
<text x="194.3" y="225.8">LED-_4</text>
<text x="349.2" y="225.8">LED-_5</text>
<text x="153.7" y="251.5">+24V</text>
<text x="308.6" y="251.5">+24V</text>
<text x="194.3" y="289.3">LED-_6</text>
<text x="349.2" y="289.3">LED-_7</text>
<text x="407.4" y="360.7">COMPANY:</text>
<text x="407.4" y="373.4">TITLE:</text>
<text x="343.9" y="382.3">DRAWN:</text>
<text x="382" y="382.3">DATED:</text>
<text x="343.9" y="392.4">CHECKED:</text>
<text x="382" y="392.4">DATED:</text>
<text x="417.8" y="393.7">CODE:</text>
<text x="442" y="393.7">SIZE:</text>
<text x="478.8" y="393.7">DRAWING NO:</text>
<text x="523.2" y="393.7">REV:</text>
<text x="343.9" y="402.6">QUALITY CONTROL:</text>
<text x="382" y="402.6">DATED:</text>
<text x="343.9" y="412.7">RELEASED:</text>
<text x="382" y="412.7">DATED:</text>
<text x="407.7" y="416.6">SCALE:</text>
<text x="488.9" y="416.6">SHEET:</text>
<text x="500.4" y="416.6">OF</text>
</g>
<g font-size="2.3" fill="#00f">
<text x="132" y="76.4">R64</text>
<text x="142.2" y="76.4">R63</text>
<text x="286.9" y="76.4">R69</text>
<text x="297.1" y="76.4">R68</text>
<text x="132" y="87.1">10K</text>
<text x="142.2" y="87.1">10K</text>
<text x="157.2" y="87.9" transform="rotate(-90 157.2 87.9)">3</text>
<text x="157.5" y="88.4">Q12</text>
<text x="286.9" y="87.1">10K</text>
<text x="297.1" y="87.1">10K</text>
<text x="312.2" y="87.9" transform="rotate(-90 312.2 87.9)">3</text>
<text x="312.5" y="88.4">Q13</text>
<text x="104.8" y="93.5">R65</text>
<text x="117.3" y="93.7">10K</text>
<text x="149.7" y="93.7">4</text>
<text x="260" y="93">R70</text>
<text x="272.5" y="93.7">10K</text>
<text x="304.6" y="93.7">4</text>
<text x="71.3" y="101.6">DMN601DMK</text>
<text x="76.6" y="99.1">Q4-A</text>
<text x="91.6" y="101.6">DMN601DMK</text>
<text x="96.9" y="98.8">Q4-B</text>
<text x="163.6" y="98.8">5</text>
<text x="226.3" y="101.6">DMN601DMK</text>
<text x="231.5" y="99.1">Q5-A</text>
<text x="246.6" y="101.6">DMN601DMK</text>
<text x="251.9" y="98.8">Q5-B</text>
<text x="318.5" y="98.8">5</text>
<text x="73.5" y="103.9">1</text>
<text x="84.8" y="103.9">6</text>
<text x="93.8" y="103.9">4</text>
<text x="105.2" y="103.9">3</text>
<text x="149.7" y="103.9">2</text>
<text x="228.4" y="103.9">1</text>
<text x="239.8" y="103.9">6</text>
<text x="248.8" y="103.9">4</text>
<text x="260.1" y="103.9">3</text>
<text x="304.6" y="103.9">2</text>
<text x="83.5" y="109.4" transform="rotate(-90 83.5 109.4)">2</text>
<text x="103.9" y="109.4" transform="rotate(-90 103.9 109.4)">5</text>
<text x="120.1" y="109">C30</text>
<text x="120.1" y="113.3">0.1uF 50V</text>
<text x="142.2" y="109.5">R62</text>
<text x="156.5" y="111.7">AOD609</text>
<text x="157.2" y="111.9" transform="rotate(-90 157.2 111.9)">1</text>
<text x="195.1" y="111.8">DIR1</text>
<text x="238.5" y="109.4" transform="rotate(-90 238.5 109.4)">2</text>
<text x="258.8" y="109.4" transform="rotate(-90 258.8 109.4)">5</text>
<text x="275.1" y="109">C31</text>
<text x="275.1" y="113.3">0.1uF 50V</text>
<text x="297.1" y="109.5">R67</text>
<text x="311.5" y="111.7">AOD609</text>
<text x="312.2" y="111.9" transform="rotate(-90 312.2 111.9)">1</text>
<text x="64.2" y="117.1">R66</text>
<text x="219.1" y="117.1">R71</text>
<text x="142.2" y="120.1">10K</text>
<text x="297.1" y="120.1">10K</text>
<text x="63.9" y="128">10K</text>
<text x="218.9" y="128">10K</text>
<text x="132" y="139.9">R74</text>
<text x="142.2" y="139.9">R73</text>
<text x="286.9" y="139.9">R79</text>
<text x="297.1" y="139.9">R78</text>
<text x="132" y="150.6">10K</text>
<text x="142.2" y="150.6">10K</text>
<text x="157.2" y="151.4" transform="rotate(-90 157.2 151.4)">3</text>
<text x="157.5" y="151.9">Q14</text>
<text x="286.9" y="150.6">10K</text>
<text x="297.1" y="150.6">10K</text>
<text x="312.2" y="151.4" transform="rotate(-90 312.2 151.4)">3</text>
<text x="312.5" y="151.9">Q15</text>
<text x="104.8" y="156.7">R75</text>
<text x="117.3" y="157">10K</text>
<text x="149.7" y="157.2">4</text>
<text x="260" y="157">R80</text>
<text x="272.7" y="157.2">10K</text>
<text x="304.6" y="157.2">4</text>
<text x="71.3" y="165.1">DMN601DMK</text>
<text x="73.5" y="167.4">1</text>
<text x="76.6" y="162.6">Q6-A</text>
<text x="84.8" y="167.4">6</text>
<text x="91.6" y="165.1">DMN601DMK</text>
<text x="93.8" y="167.4">4</text>
<text x="96.9" y="162.3">Q6-B</text>
<text x="105.2" y="167.4">3</text>
<text x="149.7" y="167.4">2</text>
<text x="163.6" y="162.3">5</text>
<text x="226.3" y="165.1">DMN601DMK</text>
<text x="228.4" y="167.4">1</text>
<text x="231.5" y="162.6">Q7-A</text>
<text x="239.8" y="167.4">6</text>
<text x="246.6" y="165.1">DMN601DMK</text>
<text x="248.8" y="167.4">4</text>
<text x="251.9" y="162.3">Q7-B</text>
<text x="260.1" y="167.4">3</text>
<text x="304.6" y="167.4">2</text>
<text x="318.5" y="162.3">5</text>
<text x="83.5" y="172.9" transform="rotate(-90 83.5 172.9)">2</text>
<text x="103.9" y="172.9" transform="rotate(-90 103.9 172.9)">5</text>
<text x="120.1" y="172.5">C32</text>
<text x="142.2" y="173">R72</text>
<text x="238.5" y="172.9" transform="rotate(-90 238.5 172.9)">2</text>
<text x="258.8" y="172.9" transform="rotate(-90 258.8 172.9)">5</text>
<text x="275.1" y="172.5">C33</text>
<text x="297.1" y="173">R77</text>
<text x="40.2" y="175.3">DIR2</text>
<text x="120.1" y="176.8">0.1uF 50V</text>
<text x="156.5" y="175.2">AOD609</text>
<text x="157.2" y="175.4" transform="rotate(-90 157.2 175.4)">1</text>
<text x="195.1" y="175.3">DIR3</text>
<text x="275.1" y="176.8">0.1uF 50V</text>
<text x="311.5" y="175.2">AOD609</text>
<text x="312.2" y="175.4" transform="rotate(-90 312.2 175.4)">1</text>
<text x="64.2" y="180.6">R76</text>
<text x="142.2" y="183.6">10K</text>
<text x="219.1" y="180.6">R81</text>
<text x="297.1" y="183.6">10K</text>
<text x="63.9" y="191.5">10K</text>
<text x="218.9" y="191.5">10K</text>
<text x="132" y="203.4">R84</text>
<text x="142.2" y="203.4">R83</text>
<text x="286.9" y="203.4">R89</text>
<text x="297.1" y="203.4">R88</text>
<text x="132" y="214.1">10K</text>
<text x="142.2" y="214.1">10K</text>
<text x="157.2" y="214.9" transform="rotate(-90 157.2 214.9)">3</text>
<text x="157.5" y="215.4">Q16</text>
<text x="286.9" y="214.1">10K</text>
<text x="297.1" y="214.1">10K</text>
<text x="312.2" y="214.9" transform="rotate(-90 312.2 214.9)">3</text>
<text x="312.5" y="215.4">Q17</text>
<text x="105.1" y="220.5">R85</text>
<text x="117.3" y="221">10K</text>
<text x="149.7" y="220.7">4</text>
<text x="260.3" y="220.2">R90</text>
<text x="272" y="220.7">10K</text>
<text x="304.6" y="220.7">4</text>
<text x="76.6" y="226.1">Q8-A</text>
<text x="96.9" y="225.8">Q8-B</text>
<text x="163.6" y="225.8">5</text>
<text x="231.5" y="226.1">Q9-A</text>
<text x="251.9" y="225.8">Q9-B</text>
<text x="318.5" y="225.8">5</text>
<text x="71.3" y="228.6">DMN601DMK</text>
<text x="73.5" y="230.9">1</text>
<text x="84.8" y="230.9">6</text>
<text x="91.6" y="228.6">DMN601DMK</text>
<text x="93.8" y="230.9">4</text>
<text x="105.2" y="230.9">3</text>
<text x="149.7" y="230.9">2</text>
<text x="226.3" y="228.6">DMN601DMK</text>
<text x="228.4" y="230.9">1</text>
<text x="239.8" y="230.9">6</text>
<text x="246.6" y="228.6">DMN601DMK</text>
<text x="248.8" y="230.9">4</text>
<text x="260.1" y="230.9">3</text>
<text x="304.6" y="230.9">2</text>
<text x="40.2" y="238.8">DIR4</text>
<text x="83.5" y="236.4" transform="rotate(-90 83.5 236.4)">2</text>
<text x="103.9" y="236.4" transform="rotate(-90 103.9 236.4)">5</text>
<text x="120.1" y="236">C34</text>
<text x="142.2" y="236.5">R82</text>
<text x="156.5" y="238.7">AOD609</text>
<text x="157.2" y="238.9" transform="rotate(-90 157.2 238.9)">1</text>
<text x="195.1" y="238.8">DIR5</text>
<text x="238.5" y="236.4" transform="rotate(-90 238.5 236.4)">2</text>
<text x="258.8" y="236.4" transform="rotate(-90 258.8 236.4)">5</text>
<text x="275.1" y="236">C35</text>
<text x="297.1" y="236.5">R87</text>
<text x="311.5" y="238.7">AOD609</text>
<text x="312.2" y="238.9" transform="rotate(-90 312.2 238.9)">1</text>
<text x="64.2" y="244.1">R86</text>
<text x="120.1" y="240.3">0.1uF 50V</text>
<text x="219.1" y="244.1">R91</text>
<text x="275.1" y="240.3">0.1uF 50V</text>
<text x="142.2" y="247.1">10K</text>
<text x="297.1" y="247.1">10K</text>
<text x="63.9" y="255">10K</text>
<text x="218.9" y="255">10K</text>
<text x="132" y="266.9">R94</text>
<text x="142.2" y="266.9">R93</text>
<text x="286.9" y="266.9">R99</text>
<text x="297.1" y="266.9">R98</text>
<text x="132" y="277.6">10K</text>
<text x="142.2" y="277.6">10K</text>
<text x="157.2" y="278.4" transform="rotate(-90 157.2 278.4)">3</text>
<text x="157.5" y="278.9">Q18</text>
<text x="286.9" y="277.6">10K</text>
<text x="297.1" y="277.6">10K</text>
<text x="312.2" y="278.4" transform="rotate(-90 312.2 278.4)">3</text>
<text x="312.5" y="278.9">Q19</text>
<text x="105.3" y="284">R95</text>
<text x="117" y="284">10K</text>
<text x="149.7" y="284.2">4</text>
<text x="259.2" y="283.7">R100</text>
<text x="272.2" y="284">10K</text>
<text x="304.6" y="284.2">4</text>
<text x="71.3" y="292.1">DMN601DMK</text>
<text x="75.7" y="289.6">Q10-A</text>
<text x="91.6" y="292.1">DMN601DMK</text>
<text x="96.1" y="289.3">Q10-B</text>
<text x="163.6" y="289.3">5</text>
<text x="226.3" y="292.1">DMN601DMK</text>
<text x="230.7" y="289.6">Q11-A</text>
<text x="246.6" y="292.1">DMN601DMK</text>
<text x="251" y="289.3">Q11-B</text>
<text x="318.5" y="289.3">5</text>
<text x="73.5" y="294.4">1</text>
<text x="83.5" y="299.9" transform="rotate(-90 83.5 299.9)">2</text>
<text x="84.8" y="294.4">6</text>
<text x="93.8" y="294.4">4</text>
<text x="103.9" y="299.9" transform="rotate(-90 103.9 299.9)">5</text>
<text x="105.2" y="294.4">3</text>
<text x="120.1" y="299.5">C36</text>
<text x="142.2" y="300">R92</text>
<text x="149.7" y="294.4">2</text>
<text x="228.4" y="294.4">1</text>
<text x="238.5" y="299.9" transform="rotate(-90 238.5 299.9)">2</text>
<text x="239.8" y="294.4">6</text>
<text x="248.8" y="294.4">4</text>
<text x="258.8" y="299.9" transform="rotate(-90 258.8 299.9)">5</text>
<text x="260.1" y="294.4">3</text>
<text x="275.1" y="299.5">C37</text>
<text x="297.1" y="300">R97</text>
<text x="304.6" y="294.4">2</text>
<text x="40.2" y="302.3">DIR6</text>
<text x="120.1" y="303.8">0.1uF 50V</text>
<text x="156.5" y="302.2">AOD609</text>
<text x="157.2" y="302.4" transform="rotate(-90 157.2 302.4)">1</text>
<text x="195.1" y="302.3">DIR7</text>
<text x="275.1" y="303.8">0.1uF 50V</text>
<text x="311.5" y="302.2">AOD609</text>
<text x="312.2" y="302.4" transform="rotate(-90 312.2 302.4)">1</text>
<text x="64.2" y="307.6">R96</text>
<text x="142.2" y="310.6">10K</text>
<text x="218.3" y="307.6">R101</text>
<text x="297.1" y="310.6">10K</text>
<text x="63.9" y="318.5">10K</text>
<text x="218.9" y="318.5">10K</text>
</g>
<g font-size="1.3" fill="#00f">
<text x="158.1" y="94.3" transform="rotate(-90 158.1 94.3)">P</text>
<text x="313" y="94.3" transform="rotate(-90 313 94.3)">P</text>
<text x="158.1" y="104.5" transform="rotate(-90 158.1 104.5)">N</text>
<text x="313" y="104.5" transform="rotate(-90 313 104.5)">N</text>
<text x="158.1" y="157.8" transform="rotate(-90 158.1 157.8)">P</text>
<text x="313" y="157.8" transform="rotate(-90 313 157.8)">P</text>
<text x="158.1" y="168" transform="rotate(-90 158.1 168)">N</text>
<text x="313" y="168" transform="rotate(-90 313 168)">N</text>
<text x="158.1" y="221.3" transform="rotate(-90 158.1 221.3)">P</text>
<text x="313" y="221.3" transform="rotate(-90 313 221.3)">P</text>
<text x="158.1" y="231.5" transform="rotate(-90 158.1 231.5)">N</text>
<text x="313" y="231.5" transform="rotate(-90 313 231.5)">N</text>
<text x="158.1" y="284.8" transform="rotate(-90 158.1 284.8)">P</text>
<text x="313" y="284.8" transform="rotate(-90 313 284.8)">P</text>
<text x="158.1" y="295" transform="rotate(-90 158.1 295)">N</text>
<text x="313" y="295" transform="rotate(-90 313 295)">N</text>
</g>
</svg>
